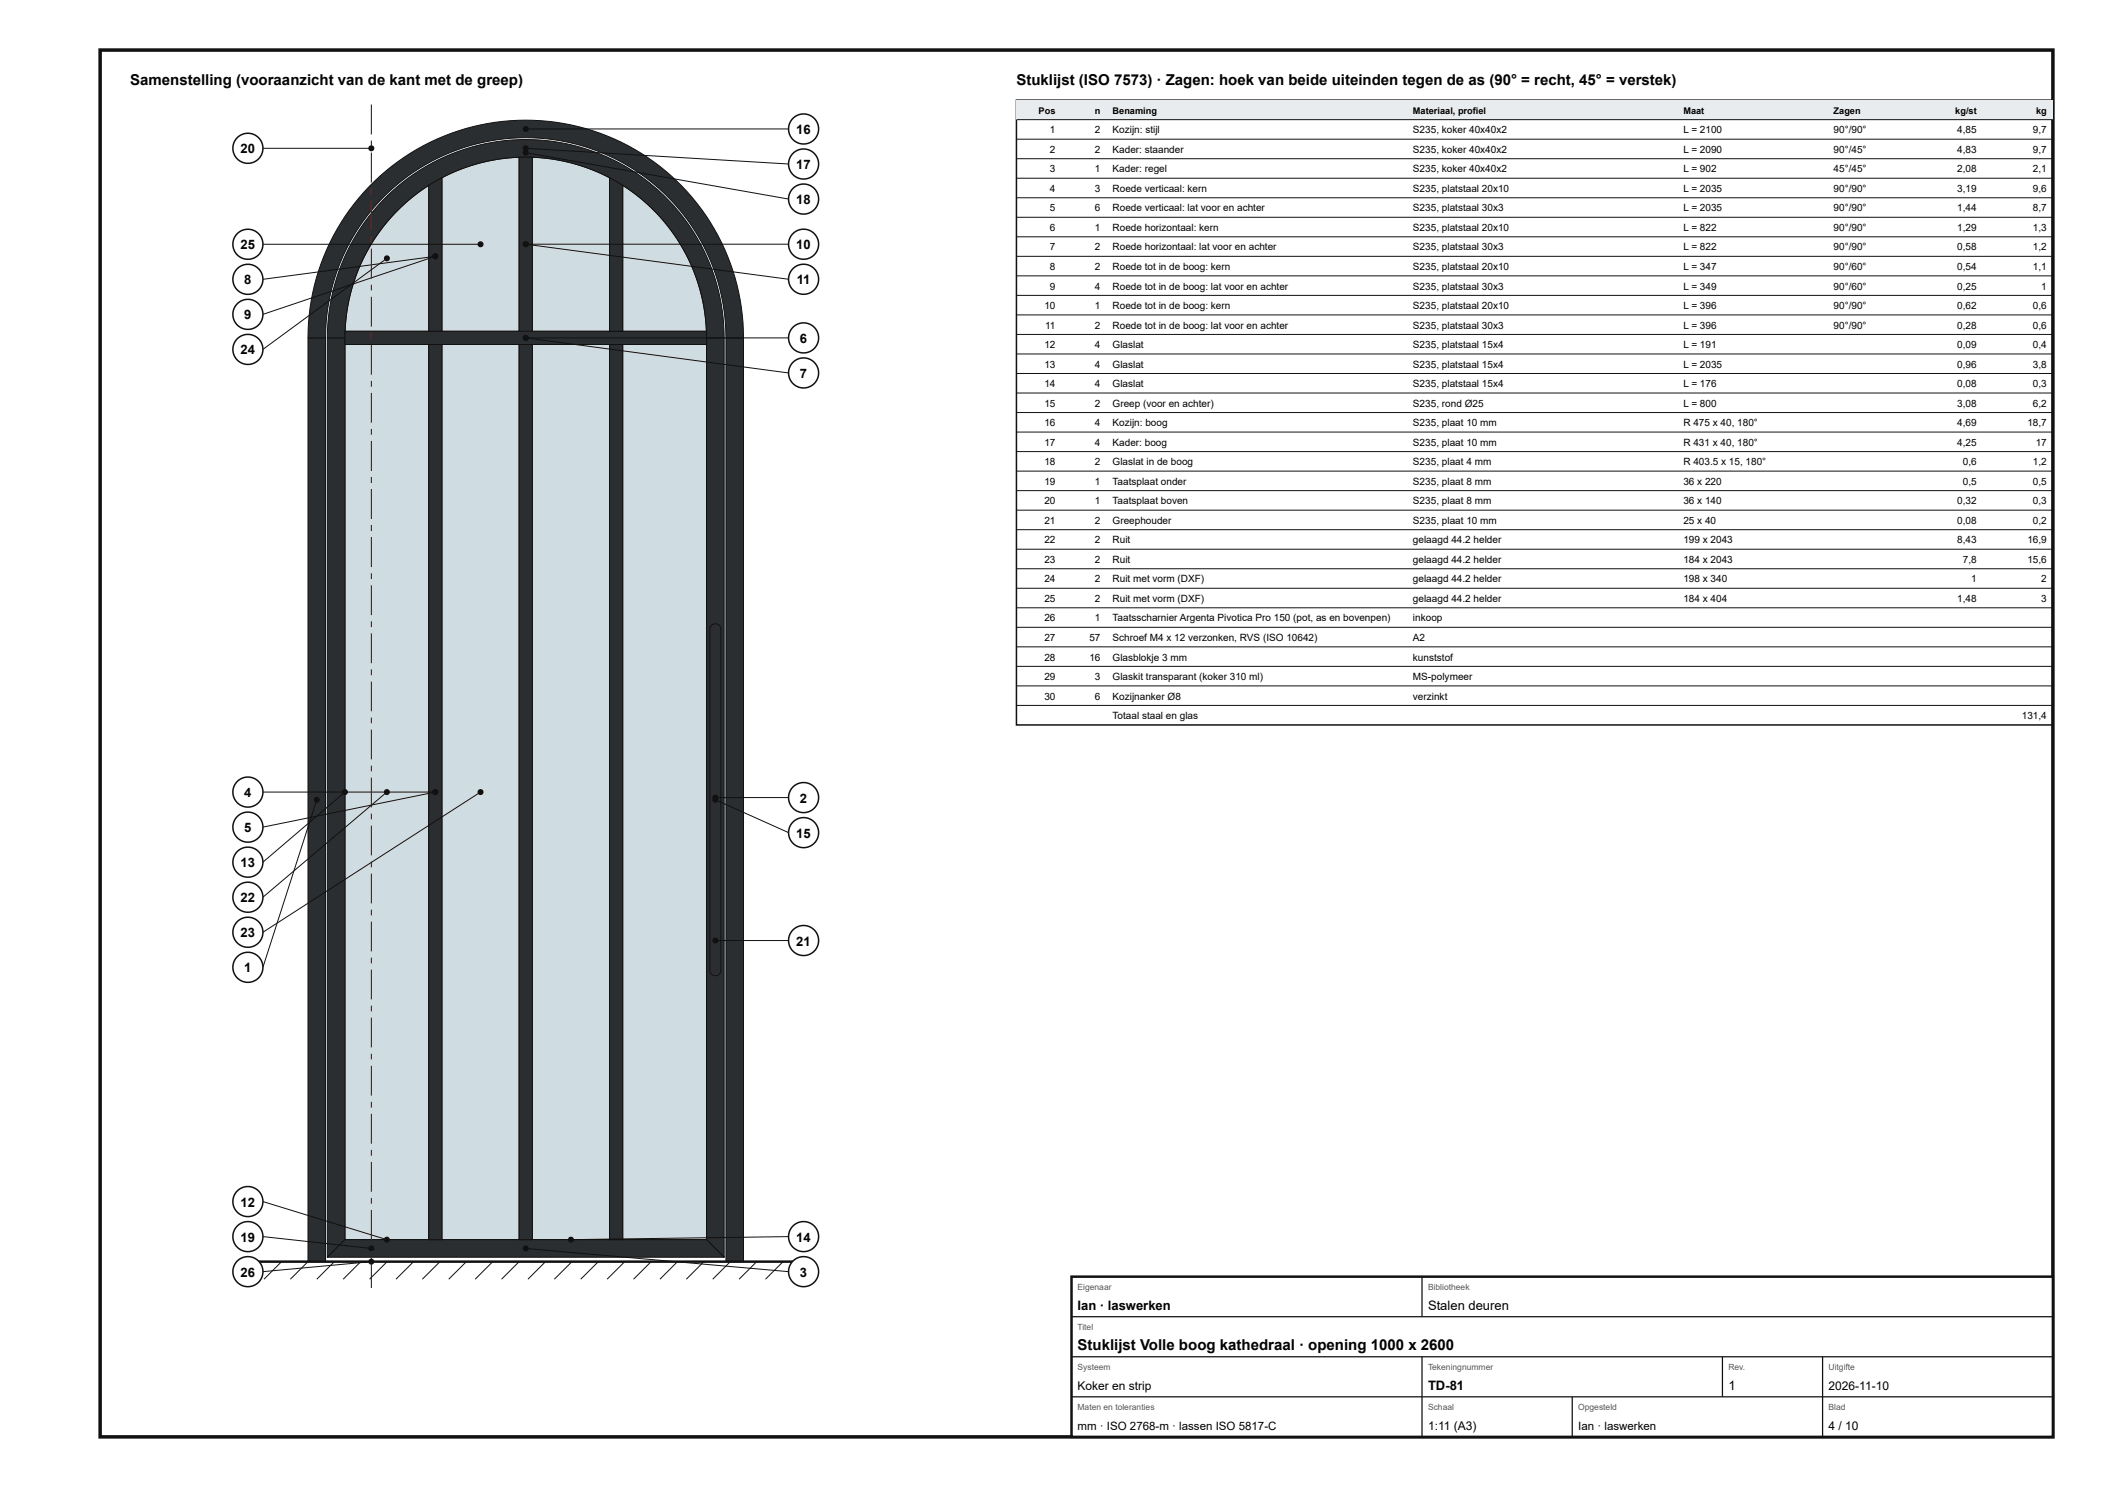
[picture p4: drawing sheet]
<svg xmlns="http://www.w3.org/2000/svg" width="420mm" height="297mm" viewBox="0 0 420 297" stroke-linecap="round" stroke-linejoin="round" font-family="sans-serif">
<path d="M20 10h390v277h-390z" fill="none" stroke="#111" stroke-width=".7" stroke-linecap="butt"/>
<path d="M68.9 68.8h16.7v178.8h-16.7z" fill="#cfdde3"/>
<path d="M68.9 68.8h16.7v178.8h-16.7z" fill="none" stroke="#111" stroke-width=".2"/>
<path d="M88.3 68.8h15.4v178.8h-15.4z" fill="#cfdde3"/>
<path d="M88.3 68.8h15.4v178.8h-15.4z" fill="none" stroke="#111" stroke-width=".2"/>
<path d="M106.3 68.8h15.4v178.8h-15.4z" fill="#cfdde3"/>
<path d="M106.3 68.8h15.4v178.8h-15.4z" fill="none" stroke="#111" stroke-width=".2"/>
<path d="M124.4 68.8h16.7v178.8h-16.7z" fill="#cfdde3"/>
<path d="M124.4 68.8h16.7v178.8h-16.7z" fill="none" stroke="#111" stroke-width=".2"/>
<path d="M79.5 42a35.1 35.1 0 0 1 6.1-5v29.2h-16.7a36 36 0 0 1 10.6-24.2z" fill="#cfdde3"/>
<path d="M79.5 42a35.1 35.1 0 0 1 6.1-5v29.2h-16.7a36 36 0 0 1 10.6-24.2z" fill="none" stroke="#111" stroke-width=".2"/>
<path d="M88.3 35.5a35.8 35.8 0 0 1 15.4-4.1v34.8h-15.4z" fill="#cfdde3"/>
<path d="M88.3 35.5a35.8 35.8 0 0 1 15.4-4.1v34.8h-15.4z" fill="none" stroke="#111" stroke-width=".2"/>
<path d="M106.3 31.4a35.8 35.8 0 0 1 15.4 4.1v30.7h-15.4z" fill="#cfdde3"/>
<path d="M106.3 31.4a35.8 35.8 0 0 1 15.4 4.1v30.7h-15.4z" fill="none" stroke="#111" stroke-width=".2"/>
<path d="M124.4 37a36.1 36.1 0 0 1 16.7 29.2h-16.7z" fill="#cfdde3"/>
<path d="M124.4 37a36.1 36.1 0 0 1 16.7 29.2h-16.7z" fill="none" stroke="#111" stroke-width=".2"/>
<path d="M61.5 67.5h3.5v184.5h-3.5z" fill="#2b2e31"/>
<path d="M61.5 67.5h3.5v184.5h-3.5z" fill="none" stroke="#111" stroke-width=".2"/>
<path d="M145 67.5h3.5v184.5h-3.5z" fill="#2b2e31"/>
<path d="M145 67.5h3.5v184.5h-3.5z" fill="none" stroke="#111" stroke-width=".2"/>
<path d="M73.7 37.3a43.5 43.5 0 0 1 47.6-10.1 43.5 43.5 0 0 1 27.2 40.3h-3.5a40 40 0 0 0-40-40 40 40 0 0 0-40 40h-3.5a43.6 43.6 0 0 1 12.2-30.2z" fill="#2b2e31"/>
<path d="M73.7 37.3a43.5 43.5 0 0 1 47.6-10.1 43.5 43.5 0 0 1 27.2 40.3h-3.5a40 40 0 0 0-40-40 40 40 0 0 0-40 40h-3.5a43.6 43.6 0 0 1 12.2-30.2z" fill="none" stroke="#111" stroke-width=".2"/>
<path d="M65.4 67.5h3.5v180.1l-3.5 3.5z" fill="#2b2e31"/>
<path d="M65.4 67.5h3.5v180.1l-3.5 3.5z" fill="none" stroke="#111" stroke-width=".2"/>
<path d="M141.1 67.5h3.5v183.6l-3.5-3.5z" fill="#2b2e31"/>
<path d="M141.1 67.5h3.5v183.6l-3.5-3.5z" fill="none" stroke="#111" stroke-width=".2"/>
<path d="M65.4 251.1l3.5-3.5h72.2l3.5 3.5z" fill="#2b2e31"/>
<path d="M65.4 251.1l3.5-3.5h72.2l3.5 3.5z" fill="none" stroke="#111" stroke-width=".2"/>
<path d="M77.5 39a39.6 39.6 0 0 1 43-8 39.6 39.6 0 0 1 24.1 36.5h-3.5a36.1 36.1 0 0 0-36.1-36.1 36.1 36.1 0 0 0-36.1 36.1h-3.5a39.7 39.7 0 0 1 12.1-28.5z" fill="#2b2e31"/>
<path d="M77.5 39a39.6 39.6 0 0 1 43-8 39.6 39.6 0 0 1 24.1 36.5h-3.5a36.1 36.1 0 0 0-36.1-36.1 36.1 36.1 0 0 0-36.1 36.1h-3.5a39.7 39.7 0 0 1 12.1-28.5z" fill="none" stroke="#111" stroke-width=".2"/>
<path d="M85.6 68.8h2.7v178.8h-2.7z" fill="#2b2e31"/>
<path d="M85.6 68.8h2.7v178.8h-2.7z" fill="none" stroke="#111" stroke-width=".2"/>
<path d="M103.7 68.8h2.6v178.8h-2.6z" fill="#2b2e31"/>
<path d="M103.7 68.8h2.6v178.8h-2.6z" fill="none" stroke="#111" stroke-width=".2"/>
<path d="M121.7 68.8h2.7v178.8h-2.7z" fill="#2b2e31"/>
<path d="M121.7 68.8h2.7v178.8h-2.7z" fill="none" stroke="#111" stroke-width=".2"/>
<path d="M68.9 66.2h72.2v2.6h-72.2z" fill="#2b2e31"/>
<path d="M68.9 66.2h72.2v2.6h-72.2z" fill="none" stroke="#111" stroke-width=".2"/>
<path d="M85.6 37l2.7-1.5v30.7h-2.7z" fill="#2b2e31"/>
<path d="M85.6 37l2.7-1.5v30.7h-2.7z" fill="none" stroke="#111" stroke-width=".2"/>
<path d="M103.7 31.4h2.6v34.8h-2.6z" fill="#2b2e31"/>
<path d="M103.7 31.4h2.6v34.8h-2.6z" fill="none" stroke="#111" stroke-width=".2"/>
<path d="M121.7 35.5l2.7 1.5v29.2h-2.7z" fill="#2b2e31"/>
<path d="M121.7 35.5l2.7 1.5v29.2h-2.7z" fill="none" stroke="#111" stroke-width=".2"/>
<path d="M74.1 251.3h.2v6h-.2zM74.1 248.9h.2v1.2h-.2zM74.1 241.7h.2v6h-.2zM74.1 239.3h.2v1.2h-.2zM74.1 232.1h.2v6h-.2zM74.1 229.7h.2v1.2h-.2zM74.1 222.5h.2v6h-.2zM74.1 220.1h.2v1.2h-.2zM74.1 212.9h.2v6h-.2zM74.1 210.5h.2v1.2h-.2zM74.1 203.3h.2v6h-.2zM74.1 200.9h.2v1.2h-.2zM74.1 193.7h.2v6h-.2zM74.1 191.3h.2v1.2h-.2zM74.1 184.1h.2v6h-.2zM74.1 181.7h.2v1.2h-.2zM74.1 174.5h.2v6h-.2zM74.1 172.1h.2v1.2h-.2zM74.1 164.9h.2v6h-.2zM74.1 162.5h.2v1.2h-.2zM74.1 155.3h.2v6h-.2zM74.1 152.9h.2v1.2h-.2zM74.1 145.7h.2v6h-.2zM74.1 143.3h.2v1.2h-.2zM74.1 136.1h.2v6h-.2zM74.1 133.7h.2v1.2h-.2zM74.1 126.5h.2v6h-.2zM74.1 124.1h.2v1.2h-.2zM74.1 116.9h.2v6h-.2zM74.1 114.5h.2v1.2h-.2zM74.1 107.3h.2v6h-.2zM74.1 104.9h.2v1.2h-.2zM74.1 97.7h.2v6h-.2zM74.1 95.3h.2v1.2h-.2zM74.1 88.1h.2v6h-.2zM74.1 85.7h.2v1.2h-.2zM74.1 78.5h.2v6h-.2zM74.1 76.1h.2v1.2h-.2zM74.1 68.9h.2v6h-.2zM74.1 66.5h.2v1.2h-.2zM74.1 59.3h.2v6h-.2zM74.1 56.9h.2v1.2h-.2zM74.1 49.7h.2v6h-.2zM74.1 47.3h.2v1.2h-.2zM74.1 40.1h.2v6h-.2zM74.1 37.7h.2v1.2h-.2zM74.1 30.5h.2v6h-.2zM74.1 28.1h.2v1.2h-.2zM74.1 20.9h.2v6h-.2z" fill="#b00"/>
<path d="M142.1 124.9a1.11 1.11 0 0 1 1.2-.2 1.11 1.11 0 0 1 .7 .9v68.2a1.1 1.1 0 0 1-1.1 1.1 1.1 1.1 0 0 1-1.1-1.1v-68.2z" fill="#2b2e31"/>
<g fill="none" stroke="#111" stroke-width=".2">
<path d="M142.1 124.9a1.11 1.11 0 0 1 1.2-.2 1.11 1.11 0 0 1 .7 .9v68.2a1.1 1.1 0 0 1-1.1 1.1 1.1 1.1 0 0 1-1.1-1.1v-68.2zM51 252l-3.6 3.5M56.2 252l-3.5 3.5M61.5 252l-3.5 3.5M66.8 252l-3.5 3.5M72 252l-3.5 3.5M77.3 252l-3.5 3.5M82.6 252l-3.5 3.5M87.9 252l-3.6 3.5M93.1 252l-3.5 3.5M98.4 252l-3.5 3.5M103.7 252l-3.5 3.5"/>
<path d="M108.9 252l-3.5 3.5M114.2 252l-3.5 3.5M119.5 252l-3.5 3.5M124.8 252l-3.6 3.5M130 252l-3.5 3.5M135.3 252l-3.5 3.5M140.6 252l-3.5 3.5M145.9 252l-3.6 3.5M151.1 252l-3.5 3.5M156.4 252l-3.5 3.5"/>
</g>
<path d="M51 252h108" fill="none" stroke="#111" stroke-width=".5"/>
<circle cx="74.2" cy="29.6" r=".6" fill="#111"/>
<path d="M52.5 29.6h21.7" fill="none" stroke="#111" stroke-width=".2"/>
<circle cx="49.5" cy="29.6" r="3" fill="#fff"/>
<circle cx="49.5" cy="29.6" r="3" fill="none" stroke="#111" stroke-width=".3"/>
<circle cx="96" cy="48.8" r=".6" fill="#111"/>
<path d="M52.5 48.8h43.5" fill="none" stroke="#111" stroke-width=".2"/>
<circle cx="49.5" cy="48.8" r="3" fill="#fff"/>
<circle cx="49.5" cy="48.8" r="3" fill="none" stroke="#111" stroke-width=".3"/>
<circle cx="86.9" cy="51.2" r=".6" fill="#111"/>
<path d="M86.9 51.2l-34.4 4.6" fill="none" stroke="#111" stroke-width=".2"/>
<circle cx="49.5" cy="55.8" r="3" fill="#fff"/>
<circle cx="49.5" cy="55.8" r="3" fill="none" stroke="#111" stroke-width=".3"/>
<circle cx="86.9" cy="51.2" r=".6" fill="#111"/>
<path d="M86.9 51.2l-34.4 11.6" fill="none" stroke="#111" stroke-width=".2"/>
<circle cx="49.5" cy="62.8" r="3" fill="#fff"/>
<circle cx="49.5" cy="62.8" r="3" fill="none" stroke="#111" stroke-width=".3"/>
<circle cx="77.3" cy="51.6" r=".6" fill="#111"/>
<path d="M77.3 51.6l-24.8 18.2" fill="none" stroke="#111" stroke-width=".2"/>
<circle cx="49.5" cy="69.8" r="3" fill="#fff"/>
<circle cx="49.5" cy="69.8" r="3" fill="none" stroke="#111" stroke-width=".3"/>
<circle cx="86.9" cy="158.2" r=".6" fill="#111"/>
<path d="M52.5 158.2h34.4" fill="none" stroke="#111" stroke-width=".2"/>
<circle cx="49.5" cy="158.2" r="3" fill="#fff"/>
<circle cx="49.5" cy="158.2" r="3" fill="none" stroke="#111" stroke-width=".3"/>
<circle cx="86.9" cy="158.2" r=".6" fill="#111"/>
<path d="M86.9 158.2l-34.4 7" fill="none" stroke="#111" stroke-width=".2"/>
<circle cx="49.5" cy="165.2" r="3" fill="#fff"/>
<circle cx="49.5" cy="165.2" r="3" fill="none" stroke="#111" stroke-width=".3"/>
<circle cx="68.9" cy="158.2" r=".6" fill="#111"/>
<path d="M68.9 158.2l-16.4 14" fill="none" stroke="#111" stroke-width=".2"/>
<circle cx="49.5" cy="172.2" r="3" fill="#fff"/>
<circle cx="49.5" cy="172.2" r="3" fill="none" stroke="#111" stroke-width=".3"/>
<circle cx="77.3" cy="158.2" r=".6" fill="#111"/>
<path d="M77.3 158.2l-24.8 21" fill="none" stroke="#111" stroke-width=".2"/>
<circle cx="49.5" cy="179.2" r="3" fill="#fff"/>
<circle cx="49.5" cy="179.2" r="3" fill="none" stroke="#111" stroke-width=".3"/>
<circle cx="96" cy="158.2" r=".6" fill="#111"/>
<path d="M96 158.2l-43.5 28" fill="none" stroke="#111" stroke-width=".2"/>
<circle cx="49.5" cy="186.2" r="3" fill="#fff"/>
<circle cx="49.5" cy="186.2" r="3" fill="none" stroke="#111" stroke-width=".3"/>
<circle cx="63.3" cy="159.7" r=".6" fill="#111"/>
<path d="M63.3 159.7l-10.8 33.5" fill="none" stroke="#111" stroke-width=".2"/>
<circle cx="49.5" cy="193.2" r="3" fill="#fff"/>
<circle cx="49.5" cy="193.2" r="3" fill="none" stroke="#111" stroke-width=".3"/>
<circle cx="77.3" cy="247.6" r=".6" fill="#111"/>
<path d="M52.5 240l24.8 7.6" fill="none" stroke="#111" stroke-width=".2"/>
<circle cx="49.5" cy="240" r="3" fill="#fff"/>
<circle cx="49.5" cy="240" r="3" fill="none" stroke="#111" stroke-width=".3"/>
<circle cx="74.2" cy="249.4" r=".6" fill="#111"/>
<path d="M52.5 247l21.7 2.4" fill="none" stroke="#111" stroke-width=".2"/>
<circle cx="49.5" cy="247" r="3" fill="#fff"/>
<circle cx="49.5" cy="247" r="3" fill="none" stroke="#111" stroke-width=".3"/>
<circle cx="74.2" cy="252" r=".6" fill="#111"/>
<path d="M74.2 252l-21.7 2" fill="none" stroke="#111" stroke-width=".2"/>
<circle cx="49.5" cy="254" r="3" fill="#fff"/>
<circle cx="49.5" cy="254" r="3" fill="none" stroke="#111" stroke-width=".3"/>
<circle cx="105" cy="25.8" r=".6" fill="#111"/>
<path d="M105 25.8h52.5" fill="none" stroke="#111" stroke-width=".2"/>
<circle cx="160.5" cy="25.8" r="3" fill="#fff"/>
<circle cx="160.5" cy="25.8" r="3" fill="none" stroke="#111" stroke-width=".3"/>
<circle cx="105" cy="29.6" r=".6" fill="#111"/>
<path d="M105 29.6l52.5 3.2" fill="none" stroke="#111" stroke-width=".2"/>
<circle cx="160.5" cy="32.8" r="3" fill="#fff"/>
<circle cx="160.5" cy="32.8" r="3" fill="none" stroke="#111" stroke-width=".3"/>
<circle cx="105" cy="30.5" r=".6" fill="#111"/>
<path d="M105 30.5l52.5 9.3" fill="none" stroke="#111" stroke-width=".2"/>
<circle cx="160.5" cy="39.8" r="3" fill="#fff"/>
<circle cx="160.5" cy="39.8" r="3" fill="none" stroke="#111" stroke-width=".3"/>
<circle cx="105" cy="48.8" r=".6" fill="#111"/>
<path d="M105 48.8h52.5" fill="none" stroke="#111" stroke-width=".2"/>
<circle cx="160.5" cy="48.8" r="3" fill="#fff"/>
<circle cx="160.5" cy="48.8" r="3" fill="none" stroke="#111" stroke-width=".3"/>
<circle cx="105" cy="48.8" r=".6" fill="#111"/>
<path d="M105 48.8l52.5 7" fill="none" stroke="#111" stroke-width=".2"/>
<circle cx="160.5" cy="55.8" r="3" fill="#fff"/>
<circle cx="160.5" cy="55.8" r="3" fill="none" stroke="#111" stroke-width=".3"/>
<circle cx="105" cy="67.5" r=".6" fill="#111"/>
<path d="M105 67.5h52.5" fill="none" stroke="#111" stroke-width=".2"/>
<circle cx="160.5" cy="67.5" r="3" fill="#fff"/>
<circle cx="160.5" cy="67.5" r="3" fill="none" stroke="#111" stroke-width=".3"/>
<circle cx="105" cy="67.5" r=".6" fill="#111"/>
<path d="M105 67.5l52.5 7" fill="none" stroke="#111" stroke-width=".2"/>
<circle cx="160.5" cy="74.5" r="3" fill="#fff"/>
<circle cx="160.5" cy="74.5" r="3" fill="none" stroke="#111" stroke-width=".3"/>
<circle cx="142.9" cy="159.3" r=".6" fill="#111"/>
<path d="M142.9 159.3h14.6" fill="none" stroke="#111" stroke-width=".2"/>
<circle cx="160.5" cy="159.3" r="3" fill="#fff"/>
<circle cx="160.5" cy="159.3" r="3" fill="none" stroke="#111" stroke-width=".3"/>
<circle cx="142.9" cy="159.7" r=".6" fill="#111"/>
<path d="M142.9 159.7l14.6 6.6" fill="none" stroke="#111" stroke-width=".2"/>
<circle cx="160.5" cy="166.3" r="3" fill="#fff"/>
<circle cx="160.5" cy="166.3" r="3" fill="none" stroke="#111" stroke-width=".3"/>
<circle cx="142.9" cy="187.9" r=".6" fill="#111"/>
<path d="M142.9 187.9h14.6" fill="none" stroke="#111" stroke-width=".2"/>
<circle cx="160.5" cy="187.9" r="3" fill="#fff"/>
<circle cx="160.5" cy="187.9" r="3" fill="none" stroke="#111" stroke-width=".3"/>
<circle cx="114" cy="247.6" r=".6" fill="#111"/>
<path d="M157.5 247l-43.5 .6" fill="none" stroke="#111" stroke-width=".2"/>
<circle cx="160.5" cy="247" r="3" fill="#fff"/>
<circle cx="160.5" cy="247" r="3" fill="none" stroke="#111" stroke-width=".3"/>
<circle cx="105" cy="249.4" r=".6" fill="#111"/>
<path d="M105 249.4l52.5 4.6" fill="none" stroke="#111" stroke-width=".2"/>
<circle cx="160.5" cy="254" r="3" fill="#fff"/>
<g fill="none" stroke="#111" stroke-width=".3">
<path d="M203 20h207v124.8h-207z"/>
<circle cx="160.5" cy="254" r="3"/>
</g>
<path d="M203 20h207v3.9h-207z" fill="#e9ecee"/>
<g fill="none" stroke="#111" stroke-width=".2">
<path d="M203 23.9h207M203 27.8h207M203 31.7h207M203 35.6h207M203 39.5h207M203 43.4h207M203 47.3h207M203 51.2h207M203 55.1h207M203 59h207M203 62.9h207M203 66.8h207"/>
<path d="M203 70.7h207M203 74.6h207M203 78.5h207M203 82.4h207M203 86.3h207M203 90.2h207M203 94.1h207M203 98h207M203 101.9h207M203 105.8h207M203 109.7h207M203 113.6h207"/>
<path d="M203 117.5h207M203 121.4h207M203 125.3h207M203 129.2h207M203 133.1h207M203 137h207M203 140.9h207"/>
</g>
<path d="M214 255h196v32h-196z" fill="#fff"/>
<path d="M214 255h196v32h-196z" fill="none" stroke="#111" stroke-width=".5"/>
<path d="M284 255v8M214 263h196M214 271h196M214 279h196M284 271v16M314 279v8M344 271v8M364 271v16" fill="none" stroke="#111" stroke-width=".25"/>
<g font-size="3">
<text x="26" y="17">Samenstelling (vooraanzicht van de kant met de greep)</text>
<text x="203" y="17">Stuklijst (ISO 7573) · Zagen: hoek van beide uiteinden tegen de as (90° = recht, 45° = verstek)</text>
<text x="215.2" y="269.6">Stuklijst Volle boog kathedraal · opening 1000 x 2600</text>
</g>
<g font-size="2.6">
<text x="159" y="26.8">16</text>
<text x="48.1" y="30.6">20</text>
<text x="159" y="33.8">17</text>
<text x="159" y="40.8">18</text>
<text x="48.1" y="49.8">25</text>
<text x="159" y="49.8">10</text>
<text x="48.8" y="56.8">8</text>
<text x="159.1" y="56.8">11</text>
<text x="48.8" y="63.8">9</text>
<text x="48.1" y="70.8">24</text>
<text x="159.8" y="68.5">6</text>
<text x="159.8" y="75.5">7</text>
<text x="48.8" y="159.2">4</text>
<text x="159.8" y="160.3">2</text>
<text x="48.8" y="166.2">5</text>
<text x="159" y="167.3">15</text>
<text x="48.1" y="173.2">13</text>
<text x="48.1" y="180.2">22</text>
<text x="48.1" y="187.2">23</text>
<text x="159" y="188.9">21</text>
<text x="48.8" y="194.2">1</text>
<text x="48.1" y="241">12</text>
<text x="48.1" y="248">19</text>
<text x="159" y="248">14</text>
<text x="48.1" y="255">26</text>
<text x="159.8" y="255">3</text>
<text x="215.2" y="261.6">Ian · laswerken</text>
<text x="285.2" y="261.6">Stalen deuren</text>
<text x="285.2" y="277.6">TD-81</text>
<text x="345.2" y="277.6">1</text>
</g>
<g font-size="2.4">
<text x="215.2" y="277.6">Koker en strip</text>
<text x="365.2" y="277.6">2026-11-10</text>
<text x="285.2" y="285.6">1:11 (A3)</text>
<text x="365.2" y="285.6">4 / 10</text>
</g>
<g font-size="2.3">
<text x="215.2" y="285.6">mm · ISO 2768-m · lassen ISO 5817-C</text>
<text x="315.2" y="285.6">Ian · laswerken</text>
</g>
<g font-size="2">
<text x="209.7" y="26.6">1</text>
<text x="218.7" y="26.6">2</text>
<text x="222.2" y="26.6">Kozijn: stijl</text>
<text x="282.2" y="26.6">S235, koker 40x40x2</text>
<text x="336.2" y="26.6">L = 2100</text>
<text x="366.2" y="26.6">90°/90°</text>
<text x="390.9" y="26.6">4,85</text>
<text x="406" y="26.6">9,7</text>
<text x="209.7" y="30.5">2</text>
<text x="209.7" y="34.4">3</text>
<text x="218.7" y="30.5">2</text>
<text x="218.7" y="34.4">1</text>
<text x="222.2" y="30.5">Kader: staander</text>
<text x="222.2" y="34.4">Kader: regel</text>
<text x="282.2" y="30.5">S235, koker 40x40x2</text>
<text x="282.2" y="34.4">S235, koker 40x40x2</text>
<text x="336.2" y="30.5">L = 2090</text>
<text x="336.2" y="34.4">L = 902</text>
<text x="366.2" y="30.5">90°/45°</text>
<text x="366.2" y="34.4">45°/45°</text>
<text x="390.9" y="30.5">4,83</text>
<text x="390.9" y="34.4">2,08</text>
<text x="406" y="30.5">9,7</text>
<text x="406" y="34.4">2,1</text>
<text x="209.7" y="38.3">4</text>
<text x="218.7" y="38.3">3</text>
<text x="222.2" y="38.3">Roede verticaal: kern</text>
<text x="282.2" y="38.3">S235, platstaal 20x10</text>
<text x="336.2" y="38.3">L = 2035</text>
<text x="366.2" y="38.3">90°/90°</text>
<text x="390.9" y="38.3">3,19</text>
<text x="406" y="38.3">9,6</text>
<text x="209.7" y="42.2">5</text>
<text x="209.7" y="46.1">6</text>
<text x="218.7" y="42.2">6</text>
<text x="218.7" y="46.1">1</text>
<text x="222.2" y="42.2">Roede verticaal: lat voor en achter</text>
<text x="222.2" y="46.1">Roede horizontaal: kern</text>
<text x="282.2" y="42.2">S235, platstaal 30x3</text>
<text x="282.2" y="46.1">S235, platstaal 20x10</text>
<text x="336.2" y="42.2">L = 2035</text>
<text x="336.2" y="46.1">L = 822</text>
<text x="366.2" y="42.2">90°/90°</text>
<text x="366.2" y="46.1">90°/90°</text>
<text x="390.9" y="42.2">1,44</text>
<text x="390.9" y="46.1">1,29</text>
<text x="406" y="42.2">8,7</text>
<text x="406" y="46.1">1,3</text>
<text x="209.7" y="50">7</text>
<text x="209.7" y="53.9">8</text>
<text x="218.7" y="50">2</text>
<text x="218.7" y="53.9">2</text>
<text x="222.2" y="50">Roede horizontaal: lat voor en achter</text>
<text x="222.2" y="53.9">Roede tot in de boog: kern</text>
<text x="282.2" y="50">S235, platstaal 30x3</text>
<text x="282.2" y="53.9">S235, platstaal 20x10</text>
<text x="336.2" y="50">L = 822</text>
<text x="336.2" y="53.9">L = 347</text>
<text x="366.2" y="50">90°/90°</text>
<text x="366.2" y="53.9">90°/60°</text>
<text x="390.9" y="50">0,58</text>
<text x="390.9" y="53.9">0,54</text>
<text x="406" y="50">1,2</text>
<text x="406" y="53.9">1,1</text>
<text x="209.7" y="57.8">9</text>
<text x="218.7" y="57.8">4</text>
<text x="222.2" y="57.8">Roede tot in de boog: lat voor en achter</text>
<text x="282.2" y="57.8">S235, platstaal 30x3</text>
<text x="336.2" y="57.8">L = 349</text>
<text x="366.2" y="57.8">90°/60°</text>
<text x="390.9" y="57.8">0,25</text>
<text x="407.7" y="57.8">1</text>
<text x="208.6" y="61.7">10</text>
<text x="208.7" y="65.6">11</text>
<text x="218.7" y="61.7">1</text>
<text x="218.7" y="65.6">2</text>
<text x="222.2" y="61.7">Roede tot in de boog: kern</text>
<text x="222.2" y="65.6">Roede tot in de boog: lat voor en achter</text>
<text x="282.2" y="61.7">S235, platstaal 20x10</text>
<text x="282.2" y="65.6">S235, platstaal 30x3</text>
<text x="336.2" y="61.7">L = 396</text>
<text x="336.2" y="65.6">L = 396</text>
<text x="366.2" y="61.7">90°/90°</text>
<text x="366.2" y="65.6">90°/90°</text>
<text x="390.9" y="61.7">0,62</text>
<text x="390.9" y="65.6">0,28</text>
<text x="406" y="61.7">0,6</text>
<text x="406" y="65.6">0,6</text>
<text x="208.6" y="69.5">12</text>
<text x="218.7" y="69.5">4</text>
<text x="222.2" y="69.5">Glaslat</text>
<text x="282.2" y="69.5">S235, platstaal 15x4</text>
<text x="336.2" y="69.5">L = 191</text>
<text x="390.9" y="69.5">0,09</text>
<text x="406" y="69.5">0,4</text>
<text x="208.6" y="73.4">13</text>
<text x="208.6" y="77.3">14</text>
<text x="218.7" y="73.4">4</text>
<text x="218.7" y="77.3">4</text>
<text x="222.2" y="73.4">Glaslat</text>
<text x="222.2" y="77.3">Glaslat</text>
<text x="282.2" y="73.4">S235, platstaal 15x4</text>
<text x="282.2" y="77.3">S235, platstaal 15x4</text>
<text x="336.2" y="73.4">L = 2035</text>
<text x="336.2" y="77.3">L = 176</text>
<text x="390.9" y="73.4">0,96</text>
<text x="390.9" y="77.3">0,08</text>
<text x="406" y="73.4">3,8</text>
<text x="406" y="77.3">0,3</text>
<text x="208.6" y="81.2">15</text>
<text x="218.7" y="81.2">2</text>
<text x="222.2" y="81.2">Greep (voor en achter)</text>
<text x="282.2" y="81.2">S235, rond Ø25</text>
<text x="336.2" y="81.2">L = 800</text>
<text x="390.9" y="81.2">3,08</text>
<text x="406" y="81.2">6,2</text>
<text x="208.6" y="85.1">16</text>
<text x="208.6" y="89">17</text>
<text x="218.7" y="85.1">4</text>
<text x="218.7" y="89">4</text>
<text x="222.2" y="85.1">Kozijn: boog</text>
<text x="222.2" y="89">Kader: boog</text>
<text x="282.2" y="85.1">S235, plaat 10 mm</text>
<text x="282.2" y="89">S235, plaat 10 mm</text>
<text x="336.2" y="85.1">R 475 x 40, 180°</text>
<text x="336.2" y="89">R 431 x 40, 180°</text>
<text x="390.9" y="85.1">4,69</text>
<text x="390.9" y="89">4,25</text>
<text x="404.9" y="85.1">18,7</text>
<text x="406.6" y="89">17</text>
<text x="208.6" y="92.9">18</text>
<text x="218.7" y="92.9">2</text>
<text x="222.2" y="92.9">Glaslat in de boog</text>
<text x="282.2" y="92.9">S235, plaat 4 mm</text>
<text x="336.2" y="92.9">R 403.5 x 15, 180°</text>
<text x="392" y="92.9">0,6</text>
<text x="406" y="92.9">1,2</text>
<text x="208.6" y="96.8">19</text>
<text x="208.6" y="100.7">20</text>
<text x="218.7" y="96.8">1</text>
<text x="218.7" y="100.7">1</text>
<text x="222.2" y="96.8">Taatsplaat onder</text>
<text x="222.2" y="100.7">Taatsplaat boven</text>
<text x="282.2" y="96.8">S235, plaat 8 mm</text>
<text x="282.2" y="100.7">S235, plaat 8 mm</text>
<text x="336.2" y="96.8">36 x 220</text>
<text x="336.2" y="100.7">36 x 140</text>
<text x="390.9" y="100.7">0,32</text>
<text x="392" y="96.8">0,5</text>
<text x="406" y="96.8">0,5</text>
<text x="406" y="100.7">0,3</text>
<text x="208.6" y="104.6">21</text>
<text x="218.7" y="104.6">2</text>
<text x="222.2" y="104.6">Greephouder</text>
<text x="282.2" y="104.6">S235, plaat 10 mm</text>
<text x="336.2" y="104.6">25 x 40</text>
<text x="390.9" y="104.6">0,08</text>
<text x="406" y="104.6">0,2</text>
<text x="208.6" y="108.5">22</text>
<text x="208.6" y="112.4">23</text>
<text x="218.7" y="108.5">2</text>
<text x="218.7" y="112.4">2</text>
<text x="222.2" y="108.5">Ruit</text>
<text x="222.2" y="112.4">Ruit</text>
<text x="282.2" y="108.5">gelaagd 44.2 helder</text>
<text x="282.2" y="112.4">gelaagd 44.2 helder</text>
<text x="336.2" y="108.5">199 x 2043</text>
<text x="336.2" y="112.4">184 x 2043</text>
<text x="390.9" y="108.5">8,43</text>
<text x="392" y="112.4">7,8</text>
<text x="404.9" y="108.5">16,9</text>
<text x="404.9" y="112.4">15,6</text>
<text x="208.6" y="116.3">24</text>
<text x="218.7" y="116.3">2</text>
<text x="222.2" y="116.3">Ruit met vorm (DXF)</text>
<text x="282.2" y="116.3">gelaagd 44.2 helder</text>
<text x="336.2" y="116.3">198 x 340</text>
<text x="393.7" y="116.3">1</text>
<text x="407.7" y="116.3">2</text>
<text x="208.6" y="120.2">25</text>
<text x="208.6" y="124.1">26</text>
<text x="218.7" y="120.2">2</text>
<text x="218.7" y="124.1">1</text>
<text x="222.2" y="120.2">Ruit met vorm (DXF)</text>
<text x="222.2" y="124.1">Taatsscharnier Argenta Pivotica Pro 150 (pot, as en bovenpen)</text>
<text x="282.2" y="120.2">gelaagd 44.2 helder</text>
<text x="282.2" y="124.1">inkoop</text>
<text x="336.2" y="120.2">184 x 404</text>
<text x="390.9" y="120.2">1,48</text>
<text x="407.7" y="120.2">3</text>
<text x="208.6" y="128">27</text>
<text x="208.6" y="131.9">28</text>
<text x="217.6" y="128">57</text>
<text x="217.6" y="131.9">16</text>
<text x="222.2" y="128">Schroef M4 x 12 verzonken, RVS (ISO 10642)</text>
<text x="222.2" y="131.9">Glasblokje 3 mm</text>
<text x="282.2" y="128">A2</text>
<text x="282.2" y="131.9">kunststof</text>
<text x="208.6" y="135.8">29</text>
<text x="218.7" y="135.8">3</text>
<text x="222.2" y="135.8">Glaskit transparant (koker 310 ml)</text>
<text x="282.2" y="135.8">MS-polymeer</text>
<text x="208.6" y="139.7">30</text>
<text x="218.7" y="139.7">6</text>
<text x="222.2" y="139.7">Kozijnanker Ø8</text>
<text x="222.2" y="143.6">Totaal staal en glas</text>
<text x="282.2" y="139.7">verzinkt</text>
<text x="403.8" y="143.6">131,4</text>
</g>
<g font-size="1.8">
<text x="207.4" y="22.7">Pos</text>
<text x="218.7" y="22.7">n</text>
<text x="222.2" y="22.7">Benaming</text>
<text x="282.2" y="22.7">Materiaal, profiel</text>
<text x="336.2" y="22.7">Maat</text>
<text x="366.2" y="22.7">Zagen</text>
<text x="390.5" y="22.7">kg/st</text>
<text x="406.6" y="22.7">kg</text>
</g>
<g font-size="1.7" fill="#555">
<text x="215.2" y="257.6">Eigenaar</text>
<text x="285.2" y="257.6">Bibliotheek</text>
<text x="215.2" y="265.6">Titel</text>
<text x="215.2" y="273.6">Systeem</text>
<text x="285.2" y="273.6">Tekeningnummer</text>
<text x="345.2" y="273.6">Rev.</text>
<text x="365.2" y="273.6">Uitgifte</text>
<text x="215.2" y="281.6">Maten en toleranties</text>
<text x="285.2" y="281.6">Schaal</text>
<text x="315.2" y="281.6">Opgesteld</text>
<text x="365.2" y="281.6">Blad</text>
</g>
</svg>
